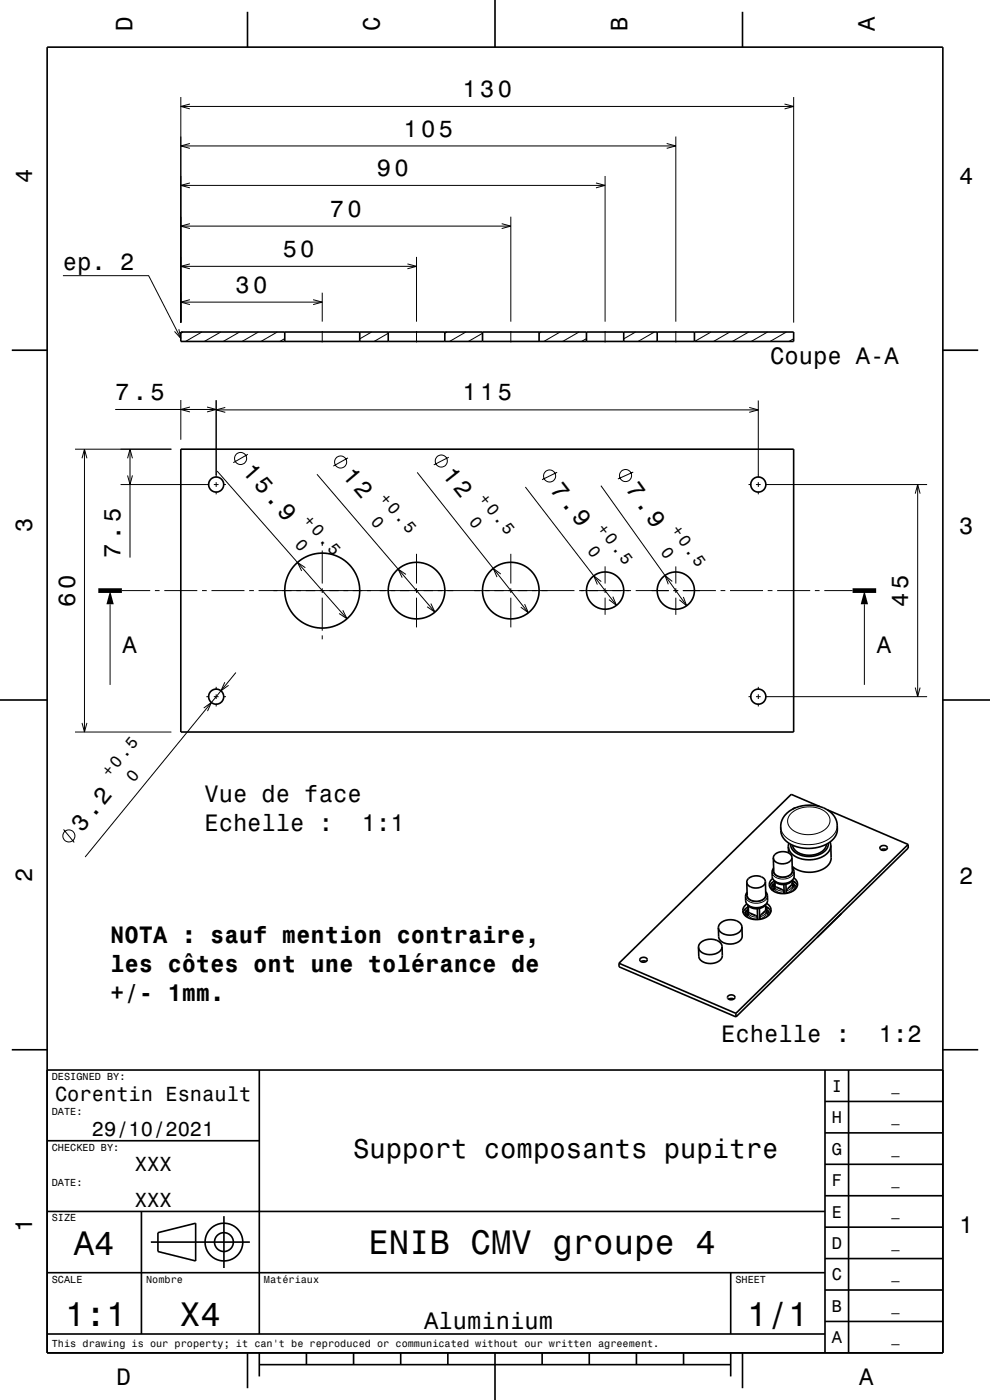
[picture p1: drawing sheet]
<svg xmlns="http://www.w3.org/2000/svg" width="210mm" height="297mm" viewBox="0 0 210 297" stroke-linecap="round" stroke-linejoin="round" font-family="sans-serif">
<g fill="none" stroke="#000" stroke-width=".21">
<path d="M38.4 20.6v47.8M38.4 39.3h90M38.4 31h105M38.4 22.6h130M40.3 38.8l-1.9 .5 1.9 .5M40.3 30.4l-1.9 .6 1.9 .5M40.3 22.1l-1.9 .5 1.9 .5M126.4 38.8l2 .5-2 .5M128.4 37.3v30.9M141.4 30.4l2 .6-2 .5M143.4 29v39.2M166.4 22.1l2 .5-2 .5"/>
<path d="M168.4 20.6v47.8M13.4 58.5h18.1l6.9 13.3M38.4 56.5h50M38.4 48h70M40.3 56l-1.9 .5 1.9 .5M40.3 47.4l-1.9 .6 1.9 .5M86.4 56l2 .5-2 .5M88.4 54.5v13.7M106.4 47.4l2 .6-2 .5M108.4 46v22.2M37.9 69.8l.5 2-1.4-1.5M38.4 64.1h30"/>
<path d="M38.8 70.4l-.4 .3M40.3 63.6l-1.9 .5 1.9 .5M42.8 70.4l-3.4 2M46.8 70.4l-3.4 2M50.8 70.4l-3.4 2M54.8 70.4l-3.4 2M58.8 70.4l-3.4 2M60.4 71.8l-1 .6M66.4 63.6l2 .5-2 .5M68.4 62.1v6.1M68.4 70.2v2.4M78.8 70.4l-2.5 1.5"/>
<path d="M82.4 70.7l-3 1.7M88.4 70.2v2.4M94.8 70.4l-.4 .3M98.8 70.4l-3.4 2M102.4 70.7l-3 1.7M108.4 70.2v2.4M114.8 70.4l-.4 .3M118.8 70.4l-3.4 2M122.8 70.4l-3.4 2M124.4 71.8l-1 .6M128.4 70.2v2.4M134.8 70.4l-2.5 1.5"/>
<path d="M138.8 70.4l-3.4 2M139.4 72.4h.1M143.4 70.2v2.4M150.8 70.4l-3.4 2M154.8 70.4l-3.4 2M158.8 70.4l-3.4 2M162.8 70.4l-3.4 2M166.8 70.4l-3.4 2M168.4 71.9l-1 .5M15.9 95.3h20.5M17.4 97.2l.5-1.9 .5 1.9M17.9 95.3v60"/>
<path d="M24.4 86.9h21.5M27.1 97.2l.5-1.9 .5 1.9M27.6 95.3v23M38.4 84.9v8.4M40.3 86.4l-1.9 .5 1.9 .5M43.9 86.4l2 .5-2 .5M45.9 84.9v16.4M45.9 87h115M46.1 99.9l27.5 31.4M47.8 86.4l-1.9 .6 1.9 .5M52.6 96.4l-3.1 1.8M73.8 97.1l-3.1 1.8"/>
<path d="M95.2 97l-3.2 1.6M158.9 86.4l2 .6-2 .5M160.9 85v16.3M25.6 102.8h18.8M27.1 100.9l.5 1.9 .5-1.9M45.4 102.8h1M45.9 102.3v1M45.9 104.3v.6M47.4 102.8h.5M67.2 100.6l25.1 29.3M68.4 115v.8M68.4 116.8v7"/>
<path d="M88.4 117.5v6.3M88.5 100.2l23.6 29.8M108.4 117.5v6.3M111.4 103.3l19.4 25.1M118.2 100.2l-3.2 1.6M127.5 103l18.1 25.5M134.3 100.2l-3.2 1.4M158.8 102.8h.6M160.4 102.8h1M160.9 102.3v1M160.9 104.3v.6M162.4 102.8h34.3"/>
<path d="M194.1 104.7l.6-1.9 .5 1.9M194.7 102.8v45M23.4 128.2v17.1M25.9 125.3h6M32.9 125.3h1M34.9 125.3h7M42.9 125.3h1M44.9 125.3h7M52.9 125.3h1M54.9 125.3h67M64.8 120.4l-1.7-1.1 .9 1.8M68.4 124.8v1"/>
<path d="M68.4 126.8v7M68.4 134.8v.8M72.7 129.5l.9 1.8-1.7-1.1M86.1 121.9l-1.6-1.2 .8 1.8M88.4 124.8v1M88.4 126.8v6.3M91.4 128l.9 1.9-1.7-1.2M106.2 121.8l-1.6-1.2 .8 1.8M108.4 124.8v1M108.4 126.8v6.3M111.3 128.2l.8 1.8-1.6-1.2M122.9 125.3h11"/>
<path d="M127.5 123.4l-1.6-1.2 .8 1.8M128.4 120.2v3.6M128.4 124.8v1M128.4 126.8v3.6M130 126.6l.8 1.8-1.6-1.2M134.9 125.3h7M142.6 123.3l-1.5-1.2 .7 1.8M142.9 125.3h1M143.4 120.2v3.6M143.4 124.8v1M143.4 126.8v3.6M144.9 125.3h7"/>
<path d="M144.9 126.6l.7 1.9-1.5-1.3M152.9 125.3h1M154.9 125.3h7M162.9 125.3h1M164.9 125.3h7M172.9 125.3h1M174.9 125.3h6M183.4 128.2v17.1M15.9 155.3h20.5M17.4 153.4l.5 1.9 .5-1.9M43.2 150.2l1.6-1.2-.8 1.9M43.8 147.8h.6"/>
<path d="M45.4 147.8h1M45.9 145.7v.6M45.9 147.3v1M45.9 149.3v.6M47.4 147.8h.5M47.7 144.7l-.8 1.9 1.6-1.2M50 142.7l-31.9 39.1M158.8 147.8h.6M160.4 147.8h1M160.9 145.7v.6M160.9 147.3v1M160.9 149.3v.6"/>
<path d="M162.4 147.8h34.3M194.1 145.9l.6 1.9 .5-1.9M13.5 176l2.2 2.7M167.9 172.5a5.8 5.8 0 0 1 7.8 .4 2.43 2.43 0 0 1-1.4 3.5 5.7 5.7 0 0 1-6.9-1.1 2.14 2.14 0 0 1 .5-2.8zM177.6 175.1a4.4 4.4 0 0 1-3.9 3.8 7.3 7.3 0 0 1-7.6-2l-.5-1.5M158.1 194.1v.2M158.2 193.2v.2M158.2 193.3l-.4 .6M158.4 193.2h.1M158.6 193.3v.1M158.6 193.3a1.04 1.04 0 0 0 .1 1.4M158.6 193.7v.1"/>
<path d="M158.7 193.7a2.08 2.08 0 0 0 2 .9M158.7 194.1a2.09 2.09 0 0 0 2 .9M159.1 193.7l.5 .3 .7 .2M162.3 193.3l-.3 .4-.5 .3M162.4 191.9a2.68 2.68 0 0 1-3.7 .1M162.4 189.4a1.35 1.35 0 0 1-1.3 1.8 1.99 1.99 0 0 1-2.7-1.3l.1-.3M162.4 193l.1 .1M162.5 193.1a1.03 1.03 0 0 1 0 1.5M162.5 193.2a1.5 1.5 0 0 1-1.3 1.3M162.6 193.6a1.43 1.43 0 0 1-1.4 1.3M162.8 193.1l.6 .6M162.8 190a2.44 2.44 0 0 1-3.4 1.5 1.58 1.58 0 0 1-1.3-1.3"/>
<path d="M163.1 194v.2M163.7 188.6l.1 .2M163.8 187.7l.1 .2M163.8 187.8l-.4 .6M164 187.7h.1M164.2 187.8a1.04 1.04 0 0 0 .1 1.4M164.2 187.8v.1M164.2 188.2v.1M164.3 188.2a2.1 2.1 0 0 0 2 .9M164.3 188.6a2.08 2.08 0 0 0 2 .9M164.7 188.2l.5 .3 .7 .2M167.9 187.7l-.3 .5-.5 .3"/>
<path d="M168 186.8a2.68 2.68 0 0 1-3.7 .1M168.1 184.3a1.35 1.35 0 0 1-1.4 1.8 1.99 1.99 0 0 1-2.7-1.4l.1-.3M168.1 187.5v.1M168.2 187.6a1.04 1.04 0 0 1-.1 1.5M168.2 187.7a1.49 1.49 0 0 1-1.4 1.3M168.2 188.1a1.49 1.49 0 0 1-1.4 1.3M168.4 187.6l.6 .6M168.4 184.9a2.44 2.44 0 0 1-3.4 1.4 1.58 1.58 0 0 1-1.2-1.3M168.7 188.5v.2"/>
<circle cx="51" cy="97.3" r="1.28"/>
<circle cx="72.3" cy="98" r="1.28"/>
<circle cx="93.6" cy="97.8" r="1.28"/>
<circle cx="116.6" cy="101" r="1.28"/>
<circle cx="132.7" cy="100.9" r="1.28"/>
<circle cx="14.6" cy="177.3" r="1.28"/>
</g>
<g fill="none" stroke="#000" stroke-width=".35">
<path d="M10 10h190v277h-190zM52.5 2.5v7.5M105 0v10M157.5 2.5v7.5M2.5 74.3h7.5M38.4 70.4h130v2h-130zM60.4 70.4v2M76.3 70.4v2M82.4 70.4v2M94.4 70.4v2M102.4 70.4v2M114.4 70.4v2"/>
<path d="M124.4 70.4v2M132.3 70.4v2M139.4 70.4v2M147.3 70.4v2M200 74.3h7.5M38.4 95.3h130v60h-130zM0 148.5h10M200 148.5h10M167 172.5a7.3 7.3 0 0 1 9.8 .5 4.8 4.8 0 0 1 .7 3.8 6.2 6.2 0 0 1-6.2 3.2 5.6 5.6 0 0 1-5.6-3.1 4.4 4.4 0 0 1 1.3-4.4zM167.2 179.6l.1 1.3M167.3 178.9l-.1 .7M168.7 171.4l-.5 .2"/>
<path d="M173.8 171.1l-6-2.6-36.5 35.8M175.3 179.1a3.5 3.5 0 0 1-4 2.3 3.1 3.1 0 0 1-3.2-2.1M175.5 171.8l17.1 7.3M175.7 178.9a3.2 3.2 0 0 1-3.3 2.8 4.1 4.1 0 0 1-4.6-2.1l-.1-.5M176.1 178.6l.1 .7M176.2 179.3l.1 2.7a3.7 3.7 0 0 1-3.7 3 5.7 5.7 0 0 1-4.6-1.2M176.2 179.3a3.5 3.5 0 0 1-3.2 3 5.1 5.1 0 0 1-5.6-1.9l-.2-.8M186.8 179.6a.74 .74 0 0 1 .9-.3 .74 .74 0 0 1 .4 .8 .8 .8 0 0 1-.8 .3 .8 .8 0 0 1-.6-.7zM192.6 179.1l-36.5 35.9M192.6 179.1l.1 .8-36.6 35.8M157.4 196.7v1.9a2.55 2.55 0 0 1-3.3 1.6l-.3-.1a1.75 1.75 0 0 1-1.4-1.4v-1.9M157.4 196.7a2.54 2.54 0 0 1-3.4 1.6l-.2-.1a1.74 1.74 0 0 1-1.4-1.4"/>
<path d="M157.4 196.7a2.56 2.56 0 0 0-3.5-1.4l-.4 .1a1.59 1.59 0 0 0-1.1 1.4M158.1 194l.1 .4M158.1 194v.1M158.1 192.8h.1M158.3 193.2l-.1 .3M158.3 193.2h.1M158.4 194.2l.2-.2 .1 .2M158.4 194.2h.3v-.5h.4l1.4 .6 .1 .2 .1 .6M158.4 193.1l-.1 .1M158.6 193.3l.1-.4-.5 .5-.1 .6M158.6 193.3v.6l-.2 .3M158.7 192v1.7"/>
<path d="M158.7 192.4l-.7 .5-.4 .7M158.7 193.1l-.1 .3M158.7 192.1l.1 1.5M160.6 192.8l.1 2.3M161.1 192.7l.1 2.3 .1-.8 1-1h.2M162.4 187v2.9a2.15 2.15 0 0 1-3.2 1.1l-.4-.4-.3-.5-.1-2.9M162.4 187a2.15 2.15 0 0 1-3.2 1.1l-.6-.5-.2-.4M162.4 187a2.18 2.18 0 0 0-3.4-.8l-.5 .5-.1 .5M162.4 191.9v1.2v-.3l.4 .4 .3 .6M162.4 192.3l.7 .5 .4 .6M162.4 192.5l.7 .2M162.4 189.2l.3 .5 .1 1.3a2.3 2.3 0 0 1-2.9 1.5h-.3a1.69 1.69 0 0 1-1.4-1.4l-.1-1 .4-.8"/>
<path d="M162.4 191.9a2.52 2.52 0 0 1-3.8 .1M162.5 193.2h.1M162.5 193.2l.1 .4h.2M162.5 193.4l.3 .2M162.5 193.5l.3 .1M162.6 191.7a1.61 1.61 0 0 1 .9 1.6 1.61 1.61 0 0 1-1.2 1.4 3.7 3.7 0 0 1-4.6-1l-.1-.6 .1-.5 .7-.8M163.1 193.8l-.1 .4M163.1 193.8v.2M163.3 188.1l.3-.7 .7-.5v1.3M163.7 188.4l.1 .5M163.7 188.4v.2M163.8 187.3h-.1"/>
<path d="M163.9 187.7l-.1 .2M163.9 187.7h.1M164 188.7l.2-.2 .1 .2M164 187.6l-.1 .1M164.1 184.2l-.3 .5v1.3a2.43 2.43 0 0 0 3.4 1.2l.9-.5M164.2 187.8l.1-.4-.4 .4-.2 .6M164.2 187.9v.5l-.2 .3M164.3 187.6l-.1 .3M164.4 187v1.1M166.3 187.7v1.9v-.6l-.2-.2-1.4-.6h-.4v.5h-.3M166.7 187.6l.1 1.9 .1-.7 1-1.1 .2-.1 .1 .5h.2M168 181.9l.1 2.8a2.09 2.09 0 0 1-3 1.2 1.28 1.28 0 0 1-1-1.1l-.1-2.8"/>
<path d="M168 181.9a2.18 2.18 0 0 1-3.2 1.1l-.5-.4-.3-.6M168 181.9a2.11 2.11 0 0 0-3.1-1 1.28 1.28 0 0 0-.9 1.1M168 186.8l.1 .8-.1-.3 .6 .5 .1 .5M168 186.8l.8 .5 .3 .6M168.1 184.1l.3 .5 .1 1.2-.4 .9M168.1 186.8v.2l.6 .2M168.1 186.7a2.49 2.49 0 0 1-3.9 .1M168.2 187.9l.2 .2M168.2 188l.2 .1M168.4 186.2a1.6 1.6 0 0 1 .8 1.7 1.6 1.6 0 0 1-1.3 1.3 3.7 3.7 0 0 1-4.6-1l-.1-.9 .7-.9M168.7 188.3l-.1 .4M168.7 188.3v.2"/>
<path d="M173.4 198.8h.1M178.4 193.9h.1M188 180.2l-.7-.1-.4 .2M131.3 204.3l24.8 10.7M131.3 204.3v.8l24.8 10.6M135.9 203.3a.74 .74 0 0 1 .9-.3 .74 .74 0 0 1 .4 .8 .8 .8 0 0 1-.9 .4 .8 .8 0 0 1-.6-.8zM137.1 204l-.5-.2-.6 .2M153.2 200.8v1.9a2.54 2.54 0 0 1-3.3 1.6l-.5-.1a1.61 1.61 0 0 1-1.2-1.4v-1.8M153.2 200.8a2.54 2.54 0 0 1-3.4 1.6l-.4-.1a1.62 1.62 0 0 1-1.2-1.3M153.2 200.8a2.55 2.55 0 0 0-3.5-1.4l-.2 .1a1.73 1.73 0 0 0-1.3 1.5M154.5 211.3a.74 .74 0 0 1 .9-.3 .74 .74 0 0 1 .4 .8 .8 .8 0 0 1-.9 .3 .8 .8 0 0 1-.5-.7zM155.7 211.9l-.7-.1-.4 .2"/>
<path d="M156.1 215v.7M2.5 222.7h7.5M10 227h190M55 227v56M175 233.7h25M175 227v60M180 227v60M200 222.7h7.5M10 257h165M10 242h45M30 257v26M47.5 258v11"/>
<path d="M175 253.7h25M175 247h25M175 240.3h25M10 270h165M32 263.5h21M33.5 261.5l8-2v8l-8-2zM155 270v13M175 273.7h25M175 267h25M175 260.3h25M10 283h165M52.5 287v7.5"/>
<path d="M55 289.5h100M55 287v5M65 287v2.5M75 287v2.5M85 287v2.5M95 287v2.5M105 287v10M115 287v2.5M125 287v2.5M135 287v2.5M145 287v2.5M155 287v5"/>
<path d="M157.5 287v7.5M175 280.3h25"/>
<circle cx="45.9" cy="102.8" r="1.6"/>
<circle cx="160.9" cy="102.8" r="1.6"/>
<circle cx="68.4" cy="125.3" r="8"/>
<circle cx="88.4" cy="125.3" r="6"/>
<circle cx="108.4" cy="125.3" r="6"/>
<circle cx="128.4" cy="125.3" r="3.9"/>
<circle cx="143.4" cy="125.3" r="4"/>
<circle cx="45.9" cy="147.8" r="1.6"/>
<circle cx="160.9" cy="147.8" r="1.6"/>
<circle cx="47.5" cy="263.5" r="2"/>
<circle cx="47.5" cy="263.5" r="4"/>
</g>
<path d="M20.9 125.3h5M180.9 125.3h5" fill="none" stroke="#000" stroke-width="1" stroke-linecap="butt"/>
<g fill="#000">
<path d="M23.4 125.3l.7 2.9h-1.5z" fill-rule="evenodd"/>
<path d="M183.4 125.3l.7 2.9h-1.5z" fill-rule="evenodd"/>
</g>
<g font-size="7.2">
<text x="15.7" y="266.3">A4</text>
<text x="78.1" y="266.1">ENIB CMV groupe 4</text>
<text x="13.8" y="281.3">1:1</text>
<text x="38.2" y="281.3">X4</text>
<text x="158.5" y="281.3">1/1</text>
</g>
<text font-size="5.8" x="74.9" y="245.6">Support composants pupitre</text>
<g font-size="5">
<text x="28.1" y="6.5" transform="rotate(-90 28.1 6.5)">D</text>
<text x="80.6" y="6.5" transform="rotate(-90 80.6 6.5)">C</text>
<text x="133.1" y="6.5" transform="rotate(-90 133.1 6.5)">B</text>
<text x="185.6" y="6.5" transform="rotate(-90 185.6 6.5)">A</text>
<text x="98.1" y="20.6">130</text>
<text x="85.6" y="29">105</text>
<text x="6.8" y="38.7" transform="rotate(-90 6.8 38.7)">4</text>
<text x="80" y="37.3">90</text>
<text x="203.5" y="39">4</text>
<text x="70" y="46">70</text>
<text x="13.4" y="57.3">ep. 2</text>
<text x="60" y="54.5">50</text>
<text x="50" y="62.1">30</text>
<text x="163.4" y="77.3">Coupe A-A</text>
<text x="24.4" y="84.9">7.5</text>
<text x="98.1" y="85">115</text>
<text x="51.2" y="100.1" transform="rotate(49 51.2 100.1)">15.9</text>
<text x="72.4" y="100.9" transform="rotate(49 72.4 100.9)">12</text>
<text x="93.7" y="100.7" transform="rotate(52 93.7 100.7)">12</text>
<text x="116.6" y="103.9" transform="rotate(52 116.6 103.9)">7.9</text>
<text x="132.6" y="103.8" transform="rotate(54 132.6 103.8)">7.9</text>
<text x="6.8" y="112.9" transform="rotate(-90 6.8 112.9)">3</text>
<text x="203.5" y="113.2">3</text>
<text x="25.6" y="118.3" transform="rotate(-90 25.6 118.3)">7.5</text>
<text x="15.9" y="128.7" transform="rotate(-90 15.9 128.7)">60</text>
<text x="192.7" y="128.7" transform="rotate(-90 192.7 128.7)">45</text>
<text x="26" y="138.6">A</text>
<text x="186" y="138.6">A</text>
<text x="43.4" y="170.1">Vue de face</text>
<text x="17.4" y="176.7" transform="rotate(-51 17.4 176.7)">3.2</text>
<text x="43.4" y="176.2">Echelle :</text>
<text x="76.8" y="176.2">1:1</text>
<text x="6.8" y="187.1" transform="rotate(-90 6.8 187.1)">2</text>
<text x="203.5" y="187.4">2</text>
<text x="23.4" y="200.1">NOTA : sauf mention contraire,</text>
<text x="23.4" y="206.2">les côtes ont une tolérance de</text>
<text x="23.4" y="212.3">+/- 1mm.</text>
<text x="153" y="221">Echelle :</text>
<text x="186.4" y="221">1:2</text>
<text x="6.8" y="261.3" transform="rotate(-90 6.8 261.3)">1</text>
<text x="203.5" y="261.6">1</text>
<text x="90" y="281.9">Aluminium</text>
<text x="24.7" y="293.8">D</text>
<text x="182.2" y="293.8">A</text>
</g>
<g font-size="4.3">
<text x="11.7" y="233.5">Corentin Esnault</text>
<text x="19.5" y="241">29/10/2021</text>
<text x="28.6" y="248.5">XXX</text>
<text x="28.6" y="256">XXX</text>
</g>
<g font-size="3.6">
<text x="176.4" y="231.6">I</text>
<text x="176.4" y="238.3">H</text>
<text x="176.4" y="245">G</text>
<text x="176.4" y="251.6">F</text>
<text x="176.4" y="258.3">E</text>
<text x="176.4" y="265">D</text>
<text x="176.4" y="271.6">C</text>
<text x="176.4" y="278.3">B</text>
<text x="176.4" y="285">A</text>
</g>
<g font-size="3.5">
<text x="80.3" y="105.8" transform="rotate(49 80.3 105.8)">+0.5</text>
<text x="101.4" y="105.9" transform="rotate(52 101.4 105.9)">+0.5</text>
<text x="64.1" y="110.6" transform="rotate(49 64.1 110.6)">+0.5</text>
<text x="78.5" y="110.7" transform="rotate(49 78.5 110.7)">0</text>
<text x="99.4" y="110.8" transform="rotate(52 99.4 110.8)">0</text>
<text x="126.5" y="112.1" transform="rotate(52 126.5 112.1)">+0.5</text>
<text x="142.2" y="112.4" transform="rotate(54 142.2 112.4)">+0.5</text>
<text x="62.4" y="115.5" transform="rotate(49 62.4 115.5)">0</text>
<text x="124.5" y="117" transform="rotate(52 124.5 117)">0</text>
<text x="140" y="117.2" transform="rotate(54 140 117.2)">0</text>
<text x="23.2" y="165.1" transform="rotate(-51 23.2 165.1)">+0.5</text>
<text x="28.4" y="166" transform="rotate(-51 28.4 166)">0</text>
</g>
<g font-size="2.9">
<text x="189.1" y="231.4">_</text>
<text x="189.1" y="238">_</text>
<text x="189.1" y="244.7">_</text>
<text x="189.1" y="251.4">_</text>
<text x="189.1" y="258">_</text>
<text x="189.1" y="264.7">_</text>
<text x="189.1" y="271.4">_</text>
<text x="189.1" y="278">_</text>
<text x="189.1" y="284.7">_</text>
</g>
<g font-size="2.2">
<text x="11" y="229.1">DESIGNED BY:</text>
<text x="11" y="236.6">DATE:</text>
<text x="11" y="244.1">CHECKED BY:</text>
<text x="11" y="251.6">DATE:</text>
<text x="11" y="259.1">SIZE</text>
<text x="11" y="272.1">SCALE</text>
<text x="31" y="272.1">Nombre</text>
<text x="56" y="272.1">Matériaux</text>
<text x="156" y="272.1">SHEET</text>
<text x="11" y="285.8">This drawing is our property; it can't be reproduced or communicated without our written agreement.</text>
</g>
</svg>
